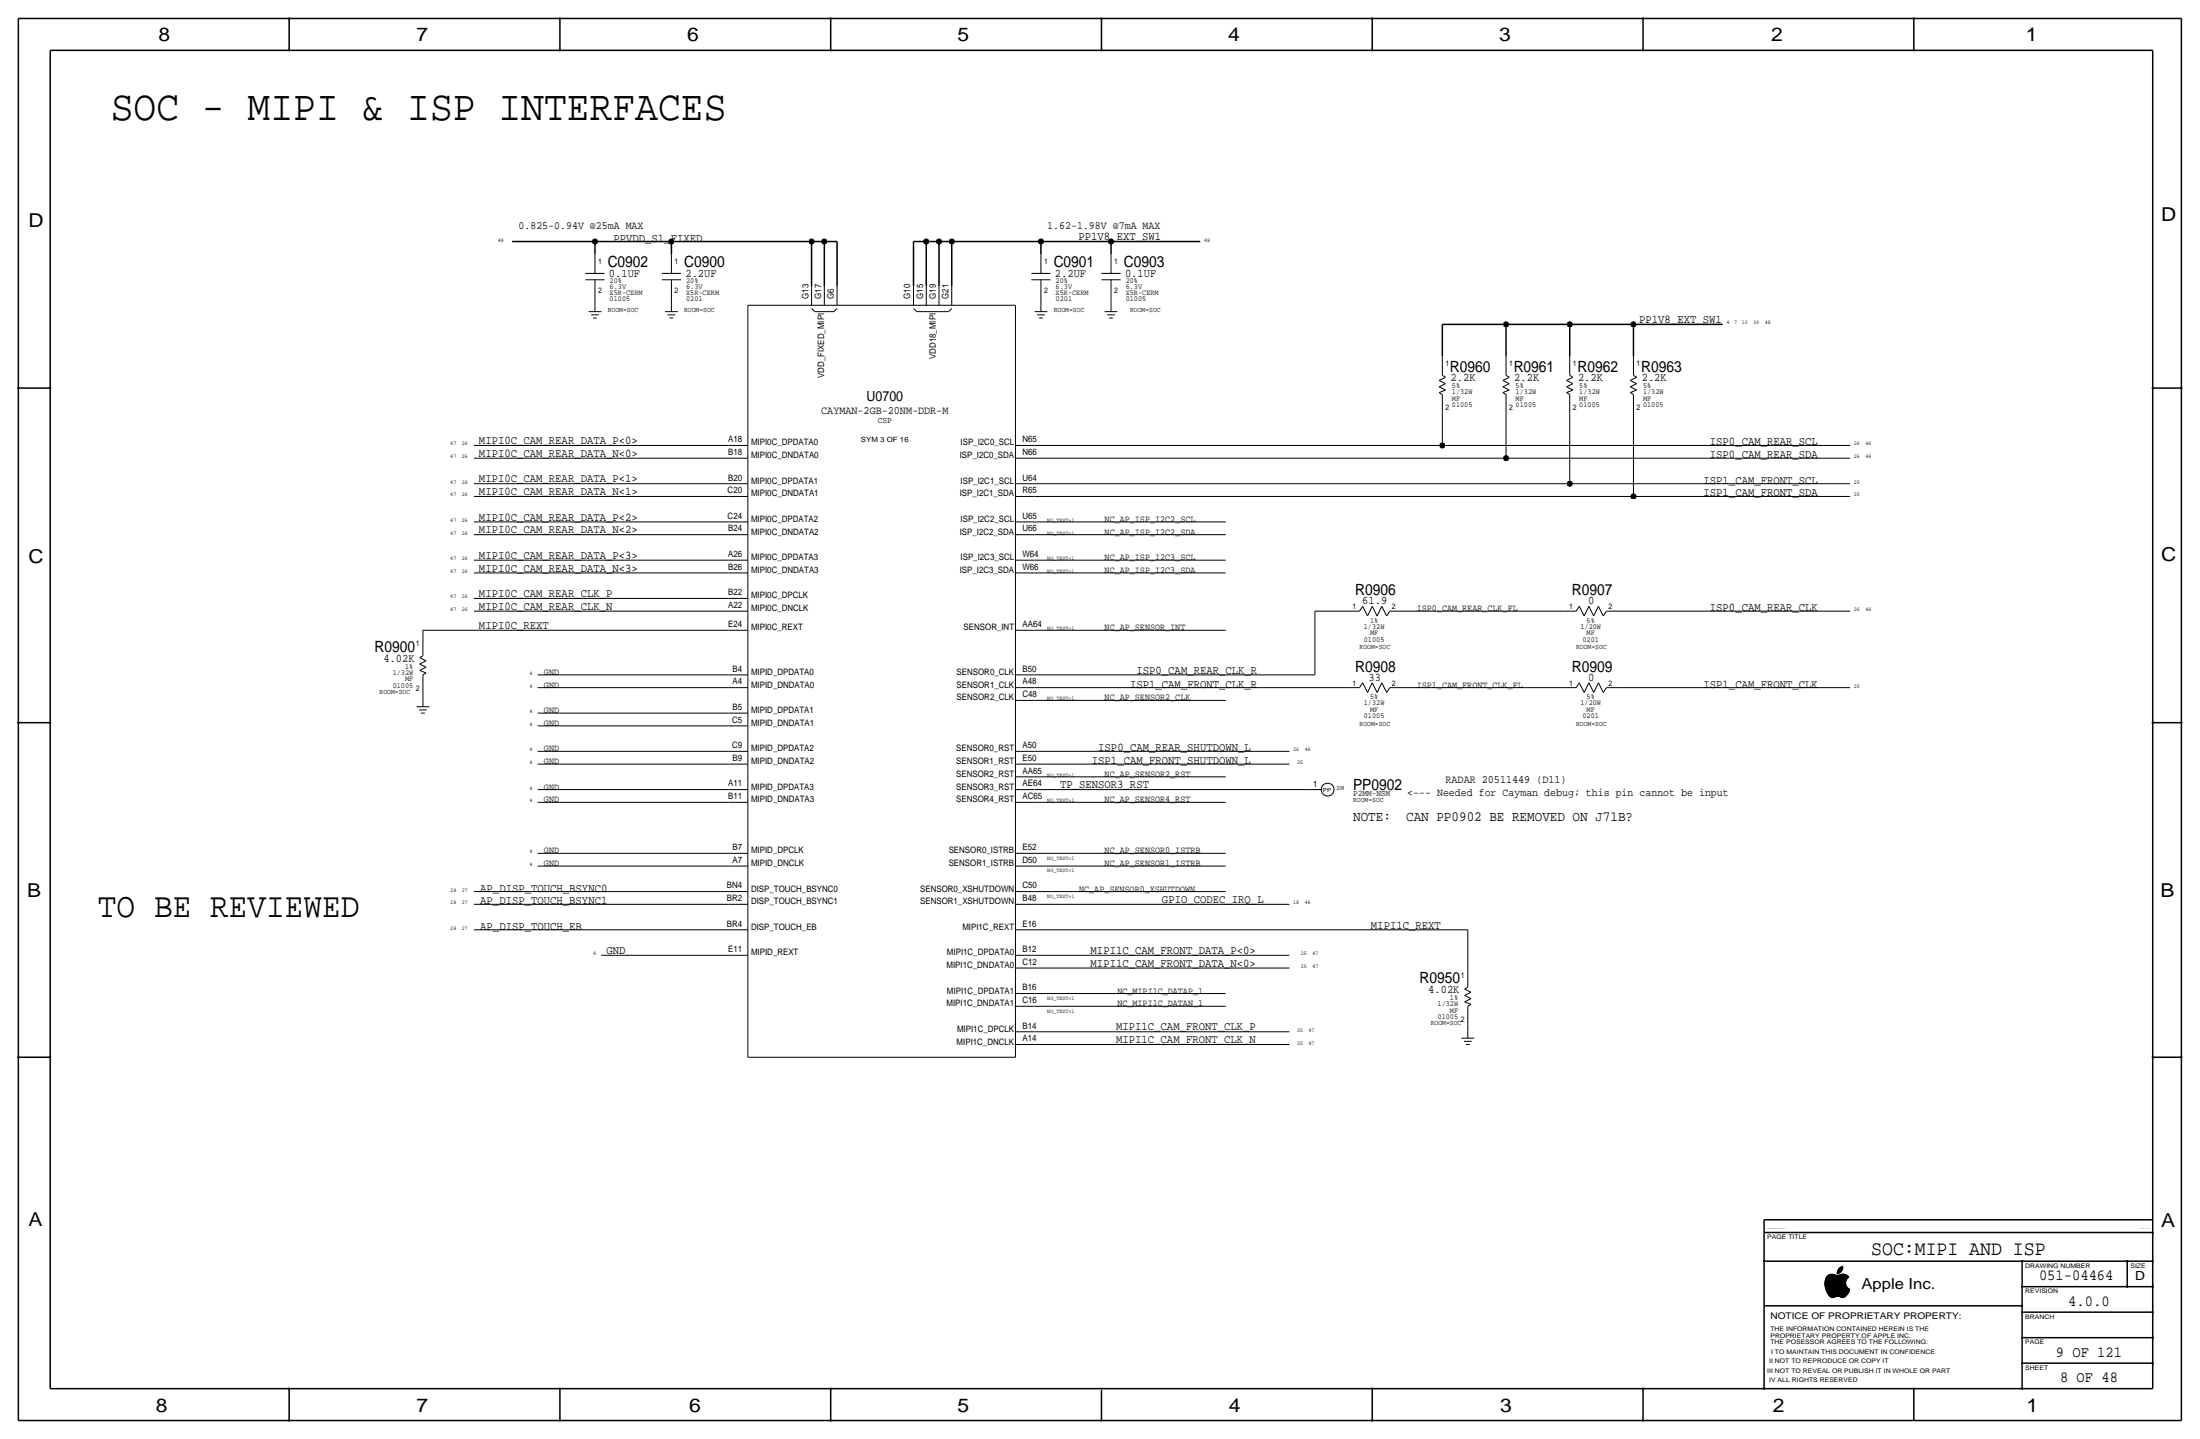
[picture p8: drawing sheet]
<svg xmlns="http://www.w3.org/2000/svg" width="877mm" height="574mm" viewBox="0 0 877 574" stroke-linecap="round" stroke-linejoin="round" font-family="sans-serif">
<g fill="none" stroke="#000" stroke-width=".6">
<path d="M7.3 7.4v558.8zM7.3 7.4h862.3zM115.3 7.4v12.7zM223.2 7.4v12.7zM331.2 7.4v12.7zM439.1 7.4v12.7zM547.1 7.4v12.7zM655 7.4v12.7zM763 7.4v12.7zM869.6 7.4v558.8zM20 20.1v533.4zM20 20.1h838.2z"/>
<path d="M858.2 20.1v533.4zM204.2 96.3h33zM237.2 96.3h30.5zM237.2 96.3v5zM267.7 96.3h55.8zM267.7 96.3v5zM323.5 96.3h5.1zM323.5 96.3v17.7zM328.6 96.3h5.1zM328.6 96.3v17.7zM333.7 96.3v17.7zM364.2 96.3h5.1z"/>
<path d="M364.2 96.3v17.7zM369.3 96.3h5zM369.3 96.3v17.7zM374.3 96.3h5.1zM374.3 96.3v17.7zM379.4 96.3h35.6zM379.4 96.3v17.7zM415 96.3h27.9zM415 96.3v5zM442.9 96.3h35.6zM442.9 96.3v5zM575 129.3h25.4z"/>
<path d="M575 129.3v12.7zM600.4 129.3h25.4zM600.4 129.3v12.7zM625.8 129.3h25.4zM625.8 129.3v12.7zM651.2 129.3h35.6zM651.2 129.3v12.7zM7.3 154.7h12.7zM858.2 154.7h11.4zM7.3 288h12.7zM858.2 288h11.4zM7.3 421.4h12.7z"/>
<path d="M858.2 421.4h11.4zM703.3 486.2h154.9zM703.3 486.2v5zM703.3 491.2h154.9zM703.3 491.2v62.3zM703.3 502.7h154.9zM806.1 502.7v50.8zM806.1 512.8h52.1zM848.1 502.7v10.1zM703.3 520.4h102.8zM806.1 533.1h52.1zM806.1 523h52.1z"/>
<path d="M20 553.5h838.2zM115.3 553.5v12.7zM223.2 553.5v12.7zM331.2 553.5v12.7zM439.1 554v12.2zM547.1 553.5v12.7zM655 553.5v12.7zM763 553.5v12.7zM806.1 543.3h52.1zM7.3 566.2h862.3z"/>
</g>
<g fill="none" stroke="#000" stroke-width=".4">
<path d="M233.4 109h7.6zM233.4 111.5h7.6zM237.2 119.1v2.6zM237.2 101.3v7.7zM237.2 111.5v7.6zM263.9 109h7.6zM263.9 111.5h7.6zM267.7 119.1v2.6zM267.7 101.3v7.7zM267.7 111.5v7.6zM323.5 114v7.7zM328.6 114v7.7z"/>
<path d="M333.7 114v7.7zM364.2 114v7.7zM369.3 114v7.7zM374.3 114v7.7zM379.4 114v7.7zM411.2 109h7.6zM411.2 111.5h7.6zM415 119.1v2.6zM415 101.3v7.7zM415 111.5v7.6zM439.1 109h7.6zM439.1 111.5h7.6z"/>
<path d="M442.9 119.1v2.6zM442.9 101.3v7.7zM442.9 111.5v7.6zM234.6 124.2h5.1zM235.7 125.5h3zM236.4 126.7h1.5zM237.2 121.7v2.5zM265.1 124.2h5.1zM266.1 125.5h3.1zM266.9 126.7h1.5zM267.7 121.7v2.5zM298.1 121.7h106.7z"/>
<path d="M298.1 121.7v299.7zM323.5 122.9l1.3 1.3zM324.8 124.2h7.6zM333.7 122.9l-1.3 1.3zM364.2 122.9l1.3 1.3zM365.5 124.2h12.7zM379.4 122.9l-1.2 1.3zM404.8 121.7v299.7zM412.4 124.2h5.1zM413.5 125.5h3zM414.2 126.7h1.5zM415 121.7v2.5z"/>
<path d="M440.4 124.2h5.1zM441.4 125.5h3zM442.2 126.7h1.5zM442.9 121.7v2.5zM573.7 156.5l1.3 .7zM573.7 156.5l2.6-1.1zM573.7 154.2l2.6 1.2zM573.7 154.2l2.6-1.3zM573.7 151.6l2.6 1.3zM573.7 151.6l2.6-1.2zM575 157.2v7.6zM575 142v7.6z"/>
<path d="M575 149.6l1.3 .8zM599.1 156.5l1.3 .7zM599.1 156.5l2.6-1.1zM599.1 154.2l2.6 1.2zM599.1 154.2l2.6-1.3zM599.1 151.6l2.6 1.3zM599.1 151.6l2.6-1.2zM600.4 157.2v7.6zM600.4 142v7.6zM600.4 149.6l1.3 .8zM624.5 156.5l1.3 .7zM624.5 156.5l2.6-1.1z"/>
<path d="M624.5 154.2l2.6 1.2zM624.5 154.2l2.6-1.3zM624.5 151.6l2.6 1.3zM624.5 151.6l2.6-1.2zM625.8 157.2v7.6zM625.8 142v7.6zM625.8 149.6l1.3 .8zM649.9 156.5l1.3 .7zM649.9 156.5l2.6-1.1zM649.9 154.2l2.6 1.2zM649.9 154.2l2.6-1.3zM649.9 151.6l2.6 1.3z"/>
<path d="M649.9 151.6l2.6-1.2zM651.2 157.2v7.6zM651.2 142v7.6zM651.2 149.6l1.3 .8zM188.9 177.5h101.6zM290.5 177.5h7.6zM404.8 177.5h7.6zM412.4 177.5h162.6zM575 177.5h162.6zM575 164.8v12.7zM600.4 164.8v17.8zM625.8 164.8v28z"/>
<path d="M651.2 164.8v33.1zM188.9 197.9h101.6zM188.9 192.8h101.6zM188.9 182.6h101.6zM290.5 182.6h7.6zM290.5 197.9h7.6zM290.5 192.8h7.6zM404.8 192.8h7.6zM404.8 197.9h7.6zM404.8 182.6h7.6zM412.4 182.6h188zM412.4 192.8h213.4z"/>
<path d="M412.4 197.9h238.8zM600.4 182.6h137.2zM625.8 192.8h111.8zM651.2 197.9h86.4zM188.9 208h101.6zM188.9 213.1h101.6zM290.5 208h7.6zM290.5 213.1h7.6zM404.8 213.1h7.6zM404.8 208h7.6zM412.4 208h76.2zM412.4 213.1h76.2z"/>
<path d="M188.9 238.5h101.6zM188.9 223.3h101.6zM188.9 228.3h101.6zM290.5 223.3h7.6zM290.5 228.3h7.6zM290.5 238.5h7.6zM404.8 223.3h7.6zM404.8 228.3h7.6zM412.4 228.3h76.2zM412.4 223.3h76.2zM168.6 251.2h121.9zM168.6 251.2v2.5z"/>
<path d="M168.6 253.7v7.7zM188.9 243.6h101.6zM290.5 243.6h7.6zM290.5 251.2h7.6zM404.8 251.2h7.6zM412.4 251.2h76.2zM524.2 243.6v25.4zM524.2 243.6h12.7zM536.9 243.6h5.1zM543.3 241.7l-1.3 1.9zM543.3 241.7l1.9 3.8zM547.1 241.7l-1.9 3.8z"/>
<path d="M547.1 241.7l1.9 3.8zM550.9 241.7l1.9 3.8zM550.9 241.7l-1.9 3.8zM554.1 243.6h5.7zM554.1 243.6l-1.3 1.9zM559.8 243.6h63.5zM623.3 243.6h5zM629.6 241.7l-1.3 1.9zM629.6 241.7l1.9 3.8zM633.4 241.7l-1.9 3.8zM633.4 241.7l2 3.8zM637.2 241.7l2 3.8z"/>
<path d="M637.2 241.7l-1.8 3.8zM640.4 243.6h5.7zM640.4 243.6l-1.2 1.9zM646.1 243.6h91.5zM167.3 267.2l2.6 1zM167.3 267.2l2.6-1.3zM167.3 264.7l2.6 1.2zM167.3 264.7l2.6-1.3zM167.3 262.1l1.3-.7zM167.3 262.1l2.6 1.3zM168.6 276.6v2.5zM168.6 279.1v2.6z"/>
<path d="M168.6 269v7.6zM168.6 269l1.3-.8zM214.3 274.1h76.2zM214.3 269h76.2zM290.5 269h7.6zM290.5 274.1h7.6zM404.8 269h7.6zM404.8 274.1h7.6zM404.8 279.1h7.6zM412.4 279.1h76.2zM412.4 269h111.8zM412.4 274.1h124.5z"/>
<path d="M536.9 274.1h5.1zM543.3 272.1l-1.3 2zM543.3 272.1l1.9 3.9zM547.1 272.1l-1.9 3.9zM547.1 272.1l1.9 3.9zM550.9 272.1l1.9 3.9zM550.9 272.1l-1.9 3.9zM554.1 274.1h5.7zM554.1 274.1l-1.3 1.9zM559.8 274.1h63.5zM623.3 274.1h5zM629.6 272.1l-1.3 2z"/>
<path d="M629.6 272.1l1.9 3.9zM633.4 272.1l-1.9 3.9zM633.4 272.1l2 3.9zM637.2 272.1l2 3.9zM637.2 272.1l-1.8 3.9zM640.4 274.1h5.7zM640.4 274.1l-1.2 1.9zM646.1 274.1h91.5zM166.1 281.7h5zM167.1 283h3zM167.8 284.2h1.6zM214.3 299.5h76.2z"/>
<path d="M214.3 289.3h76.2zM214.3 284.2h76.2zM290.5 289.3h7.6zM290.5 284.2h7.6zM290.5 299.5h7.6zM404.8 299.5h7.6zM412.4 299.5h101.6zM214.3 319.8h76.2zM214.3 314.7h76.2zM214.3 304.5h76.2zM290.5 314.7h7.6zM290.5 319.8h7.6z"/>
<path d="M290.5 304.5h7.6zM404.8 304.5h7.6zM404.8 314.7h7.6zM404.8 319.8h7.6zM404.8 309.6h7.6zM412.4 309.6h76.2zM412.4 319.8h76.2zM412.4 304.5h101.6zM412.4 314.7h109.3zM521.7 314.7h5zM188.9 355.3h101.6zM214.3 340.1h76.2z"/>
<path d="M214.3 345.2h76.2zM290.5 340.1h7.6zM290.5 355.3h7.6zM290.5 345.2h7.6zM404.8 355.3h7.6zM404.8 345.2h7.6zM404.8 340.1h7.6zM412.4 340.1h76.2zM412.4 345.2h76.2zM412.4 355.3h76.2zM188.9 370.6h101.6zM188.9 360.4h101.6z"/>
<path d="M290.5 360.4h7.6zM290.5 370.6h7.6zM404.8 360.4h7.6zM404.8 370.6h7.6zM412.4 360.4h101.6zM412.4 370.6h172.8zM585.2 370.6v15.2zM239.7 380.7h50.8zM290.5 380.7h7.6zM404.8 380.7h7.6zM404.8 396h7.6zM404.8 385.8h7.6z"/>
<path d="M412.4 396h76.2zM412.4 385.8h101.6zM412.4 380.7h101.6zM583.9 399.3l2.5 1zM583.9 399.3l2.5-1.3zM583.9 396.7l2.5 1.3zM583.9 396.7l2.5-1.2zM583.9 394.2l1.3-.8zM583.9 394.2l2.5 1.3zM585.2 385.8v7.6zM404.8 411.2h7.6zM404.8 401.1h7.6z"/>
<path d="M404.8 416.3h7.6zM412.4 401.1h76.2zM412.4 411.2h101.6zM412.4 416.3h101.6zM582.6 413.8h5.1zM583.6 415h3.1zM584.4 416.3h1.5zM585.2 408.7v2.5zM585.2 411.2v2.6zM585.2 401.1v7.6zM585.2 401.1l1.2-.8zM298.1 421.4h106.7z"/>
<path d="M727.5 511.7h8.3zM727.5 512h8.3zM727.5 512.1h8.3zM727.5 512.2h8.4zM727.5 512.3h8.4zM727.5 511.2h8.2zM727.5 511.3h8.2zM727.5 511.5h8.2zM727.5 511.8h8.3zM727.5 511.6h8.3zM727.5 512.4h8.5zM727.5 511.9h8.3z"/>
<path d="M727.5 511.4h8.2zM727.5 511.1h8.3zM727.6 512.8h8.6zM727.6 510.8h8.2zM727.6 511h8.2zM727.6 512.7h8.5zM727.6 512.5h8.4zM727.6 512.6h8.4zM727.6 510.9h8.2zM727.6 510.7h8.2zM727.6 512.9h8.6zM727.6 513.1h8.8z"/>
<path d="M727.6 513h8.7zM727.6 510.6h8.3zM727.6 510.5h8.3zM727.7 510.4h8.2zM727.7 513.2h8.8zM727.7 510.3h8.3zM727.7 510.2h8.3zM727.7 513.3h9zM727.7 513.4h9.1zM727.7 510.1h8.3zM727.8 513.6h9.2zM727.8 510h8.3z"/>
<path d="M727.8 513.5h9.1zM727.8 509.9h8.4zM727.8 513.7h9.4zM727.8 513.8h9.6zM727.8 509.8h8.5zM727.9 513.9h9.5zM727.9 509.7h8.4zM727.9 509.6h8.5zM727.9 514h9.5zM727.9 514.1h9.5zM728 509.5h8.5zM728 514.2h9.4z"/>
<path d="M728 509.3h8.7zM728 509.4h8.6zM728 514.4h9.3zM728.1 509.2h8.8zM728.1 514.5h9.2zM728.1 509.1h8.9zM728.1 514.6h9.1zM728.2 509h8.8zM728.2 514.7h9zM728.2 514.8h9zM728.3 508.9h8.7zM728.3 514.9h8.8z"/>
<path d="M728.3 508.8h8.6zM728.3 515.1h8.7zM728.3 515h8.8zM728.4 508.7h8.4zM728.4 515.2h8.6zM728.5 515.3h8.4zM728.5 508.6h8.2zM728.5 515.4h8.4zM728.6 515.5h8.2zM728.6 508.5h7.9zM728.7 515.6h8zM728.7 508.4h7.7z"/>
<path d="M728.7 515.7h8zM728.8 515.8h7.7zM728.9 508.3h3.1zM728.9 515.9h7.6zM728.9 516h7.5zM729 508.2h2.6zM729 516.1h7.3zM729.1 516.2h7.1zM729.2 516.3h6.9zM729.2 508.1l1.8-.2a3.7 3.7 0 0 0 3.3-.1 2.44 2.44 0 0 1 2.7 1.3 2.72 2.72 0 0 0 .5 4.8l-.7 1.5-1.1 1.3M729.2 508.1a5.2 5.2 0 0 0-.8 7.1 2.3 2.3 0 0 0 2.2 2l1-.3M729.3 508.1h2.1z"/>
<path d="M729.3 516.4h6.7zM729.4 516.5h6.5zM729.5 516.6h6.3zM729.6 516.7h2.5zM729.6 507.9h1.4zM729.7 516.8h2.1zM729.8 516.9h1.9zM729.9 517h1.6zM730.2 517.1h1zM732.4 507.5h.6zM732.4 507.4h.8zM732.4 507.6h.4z"/>
<path d="M732.4 507h1.4zM732.4 507.1h1.3zM732.4 507.2h1.2zM732.4 507.3h1zM732.5 506.8h1.5zM732.5 506.9h1.4zM732.5 506.6h1.7zM732.5 506.7h1.6zM732.6 506.5h1.7zM732.6 506.4h1.7zM732.7 506.3h1.7zM732.7 506.2h1.7z"/>
<path d="M732.8 506.1h1.7zM732.8 506h1.7zM732.9 505.9h1.6zM733 505.8h1.6zM733.1 505.7h1.5zM733.1 508.3h3.1zM733.2 505.6h1.4zM733.2 516.7h2.5zM733.3 505.5h1.4zM733.4 505.4h1.3zM733.4 508.2h2.6zM733.6 505.3h1.1z"/>
<path d="M733.6 516.8h2zM733.7 508.1h2.1zM733.7 505.2h1zM733.8 516.9h1.7zM733.9 505.1h.8zM733.9 507.9h1.6zM734 517h1.3zM734.1 505h.6zM734.3 504.9h.4zM734.3 507.8h.8zM734.3 517.1h.7zM734.7 504.7a2.81 2.81 0 0 0-2.3 3 2.71 2.71 0 0 0 2.3-2.9"/>
<path d="M735.8 516.7a2.7 2.7 0 0 1-3 0l-1.1 .2"/>
<circle cx="529.3" cy="314.7" r="2.56"/>
</g>
<g fill="#000" stroke="#000" stroke-width=".4">
<path d="M115.1 7.2h.4v.3h-.4zM115.1 19.9h.4v.3h-.4zM223 7.2h.4v.3h-.4zM223 19.9h.4v.3h-.4zM331 19.9h.4v.3h-.4zM331 7.2h.4v.3h-.4zM438.9 7.2h.4v.3h-.4zM438.9 19.9h.4v.3h-.4zM546.9 7.2h.4v.3h-.4zM546.9 19.9h.4v.3h-.4zM654.8 19.9h.4v.3h-.4zM654.8 7.2h.4v.3h-.4z"/>
<path d="M762.8 19.9h.4v.3h-.4zM762.8 7.2h.4v.3h-.4zM7.1 154.5h.4v.4h-.4zM19.8 154.5h.4v.4h-.4zM858 154.5h.4v.4h-.4zM869.5 154.5h.3v.4h-.3zM7.1 287.9h.4v.3h-.4zM19.8 287.9h.4v.3h-.4zM858 287.9h.4v.3h-.4zM869.5 287.9h.3v.3h-.3zM7.1 421.2h.4v.4h-.4zM19.8 421.2h.4v.4h-.4z"/>
<path d="M858 421.2h.4v.4h-.4zM869.5 421.2h.3v.4h-.3zM858 491.1h.4v.3h-.4zM703.1 502.5h.4v.3h-.4zM806 502.5h.3v.3h-.3zM806 512.7h.3v.3h-.3zM847.9 512.7h.3v.3h-.3zM847.9 502.5h.3v.3h-.3zM858 502.5h.4v.3h-.4zM858 512.7h.4v.3h-.4zM806 520.3h.3v.3h-.3zM806 522.8h.3v.4h-.3z"/>
<path d="M806 533h.3v.3h-.3zM858 522.8h.4v.4h-.4zM858 533h.4v.3h-.4zM115.1 553.3h.4v.3h-.4zM223 553.3h.4v.3h-.4zM331 553.3h.4v.3h-.4zM546.9 553.3h.4v.3h-.4zM654.8 553.3h.4v.3h-.4zM703.1 553.3h.4v.3h-.4zM762.8 553.3h.4v.3h-.4zM806 543.1h.3v.4h-.3zM806 553.3h.3v.3h-.3z"/>
<path d="M858 543.1h.4v.4h-.4zM115.1 566h.4v.3h-.4zM223 566h.4v.3h-.4zM331 566h.4v.3h-.4zM438.9 566h.4v.3h-.4zM546.9 566h.4v.3h-.4zM654.8 566h.4v.3h-.4z"/>
<circle cx="237.2" cy="96.3" r="1.02"/>
<circle cx="267.7" cy="96.3" r="1.02"/>
<circle cx="323.5" cy="96.3" r="1.02"/>
<circle cx="328.6" cy="96.3" r="1.02"/>
<circle cx="369.3" cy="96.3" r="1.02"/>
<circle cx="374.3" cy="96.3" r="1.02"/>
<circle cx="379.4" cy="96.3" r="1.02"/>
<circle cx="415" cy="96.3" r="1.02"/>
<circle cx="442.9" cy="96.3" r="1.02"/>
<circle cx="600.4" cy="129.3" r="1.02"/>
<circle cx="625.8" cy="129.3" r="1.02"/>
<circle cx="651.2" cy="129.3" r="1.02"/>
<circle cx="575" cy="177.5" r="1.02"/>
<circle cx="600.4" cy="182.6" r="1.02"/>
<circle cx="625.8" cy="192.8" r="1.02"/>
<circle cx="651.2" cy="197.9" r="1.02"/>
</g>
<text font-size="17" x="44.1" y="48">SOC - MIPI &amp; ISP INTERFACES</text>
<text font-size="13.9" x="39.1" y="365.5">TO BE REVIEWED</text>
<text font-size="8.1" x="746" y="500.1">SOC:MIPI AND ISP</text>
<g font-size="7.6">
<text x="63.2" y="16.5">8</text>
<text x="166.1" y="16.5">7</text>
<text x="274" y="16.5">6</text>
<text x="381.7" y="16.5">5</text>
<text x="489.7" y="16.5">4</text>
<text x="597.6" y="16.5">3</text>
<text x="706.1" y="16.5">2</text>
<text x="807.7" y="16.5">1</text>
<text x="861.5" y="88.1">D</text>
<text x="11.4" y="90.4">D</text>
<text x="11.4" y="224.3">C</text>
<text x="861.5" y="223.8">C</text>
<text x="10.9" y="357.6">B</text>
<text x="861.3" y="357.4">B</text>
<text x="11.4" y="488.4">A</text>
<text x="861.5" y="489.2">A</text>
<text x="62.2" y="562.6">8</text>
<text x="166.1" y="562.6">7</text>
<text x="274.8" y="562.6">6</text>
<text x="381.7" y="562.6">5</text>
<text x="489.9" y="562.6">4</text>
<text x="598.1" y="562.6">3</text>
<text x="706.8" y="562.6">2</text>
<text x="807.9" y="562.6">1</text>
</g>
<g font-size="6.2">
<text x="242.3" y="106.4">C0902</text>
<text x="272.7" y="106.4">C0900</text>
<text x="420.1" y="106.4">C0901</text>
<text x="448" y="106.4">C0903</text>
<text x="578.1" y="148.1">R0960</text>
<text x="603.5" y="148.1">R0961</text>
<text x="628.9" y="148.1">R0962</text>
<text x="654.3" y="148.1">R0963</text>
<text x="540.2" y="237.2">R0906</text>
<text x="626.6" y="237.2">R0907</text>
<text x="149.4" y="259.8">R0900</text>
<text x="540.2" y="267.7">R0908</text>
<text x="626.6" y="267.7">R0909</text>
<text x="539.4" y="314.7">PP0902</text>
<text x="565.9" y="391.9">R0950</text>
<text x="812.9" y="510.3">051-04464</text>
<text x="824.6" y="520.4">4.0.0</text>
<text x="819.6" y="540.8">9 OF 121</text>
<text x="821.3" y="550.9">8 OF 48</text>
</g>
<text font-size="6" x="742.1" y="513.9">Apple Inc.</text>
<g font-size="5.6">
<text x="345.4" y="159.8">U0700</text>
<text x="539.4" y="327.4">NOTE:</text>
<text x="560.6" y="327.4">CAN PP0902 BE REMOVED ON J71B?</text>
</g>
<text font-size="5" x="851.2" y="510.3">D</text>
<g font-size="4.7">
<text x="430" y="95.7">PP1V8_EXT_SW1</text>
<text x="244.6" y="96.3">PPVDD_S1_FIXED</text>
<text x="242.8" y="110.2">0.1UF</text>
<text x="273.3" y="110.2">2.2UF</text>
<text x="420.6" y="110.2">2.2UF</text>
<text x="448.5" y="110.2">0.1UF</text>
<text x="653.5" y="128.7">PP1V8_EXT_SW1</text>
<text x="578.3" y="151.9">2.2K</text>
<text x="603.7" y="151.9">2.2K</text>
<text x="629.1" y="151.9">2.2K</text>
<text x="654.5" y="151.9">2.2K</text>
<text x="191" y="177">MIPI0C_CAM_REAR_DATA_P&lt;0&gt;</text>
<text x="681.7" y="177.5">ISP0_CAM_REAR_SCL</text>
<text x="191" y="182.1">MIPI0C_CAM_REAR_DATA_N&lt;0&gt;</text>
<text x="681.7" y="182.6">ISP0_CAM_REAR_SDA</text>
<text x="191" y="197.4">MIPI0C_CAM_REAR_DATA_N&lt;1&gt;</text>
<text x="191" y="192.3">MIPI0C_CAM_REAR_DATA_P&lt;1&gt;</text>
<text x="679.1" y="192.8">ISP1_CAM_FRONT_SCL</text>
<text x="679.1" y="197.9">ISP1_CAM_FRONT_SDA</text>
<text x="191" y="207.5">MIPI0C_CAM_REAR_DATA_P&lt;2&gt;</text>
<text x="191" y="212.6">MIPI0C_CAM_REAR_DATA_N&lt;2&gt;</text>
<text x="191" y="222.8">MIPI0C_CAM_REAR_DATA_P&lt;3&gt;</text>
<text x="191" y="227.8">MIPI0C_CAM_REAR_DATA_N&lt;3&gt;</text>
<text x="191" y="238">MIPI0C_CAM_REAR_CLK_P</text>
<text x="191" y="243.1">MIPI0C_CAM_REAR_CLK_N</text>
<text x="543.1" y="240.8">61.9</text>
<text x="633.2" y="240.8">0</text>
<text x="681.7" y="243.6">ISP0_CAM_REAR_CLK</text>
<text x="191" y="250.7">MIPI0C_REXT</text>
<text x="152.8" y="263.7">4.02K</text>
<text x="453.1" y="268.5">ISP0_CAM_REAR_CLK_R</text>
<text x="450.5" y="274.1">ISP1_CAM_FRONT_CLK_R</text>
<text x="545.6" y="271.3">33</text>
<text x="633.2" y="271.3">0</text>
<text x="679.1" y="274.1">ISP1_CAM_FRONT_CLK</text>
<text x="437.8" y="299.5">ISP0_CAM_REAR_SHUTDOWN_L</text>
<text x="435.3" y="304.5">ISP1_CAM_FRONT_SHUTDOWN_L</text>
<text x="422.6" y="314.2">TP_SENSOR3_RST</text>
<text x="191.5" y="355.3">AP_DISP_TOUCH_BSYNC0</text>
<text x="463.2" y="359.9">GPIO_CODEC_IRQ_L</text>
<text x="191.5" y="360.4">AP_DISP_TOUCH_BSYNC1</text>
<text x="191.5" y="370.6">AP_DISP_TOUCH_EB</text>
<text x="546.6" y="370.1">MIPI1C_REXT</text>
<text x="241.8" y="380.2">GND</text>
<text x="434.8" y="380.2">MIPI1C_CAM_FRONT_DATA_P&lt;0&gt;</text>
<text x="434.8" y="385.3">MIPI1C_CAM_FRONT_DATA_N&lt;0&gt;</text>
<text x="569.4" y="395.7">4.02K</text>
<text x="445" y="410.7">MIPI1C_CAM_FRONT_CLK_P</text>
<text x="445" y="415.8">MIPI1C_CAM_FRONT_CLK_N</text>
</g>
<g font-size="4.5">
<text x="327.4" y="164.8">CAYMAN-2GB-20NM-DDR-M</text>
<text x="576.3" y="312.2">RADAR 20511449 (D11)</text>
</g>
<g font-size="4.4">
<text x="206.7" y="91.2">0.825-0.94V @25mA MAX</text>
<text x="417.5" y="91.2">1.62-1.98V @7mA MAX</text>
<text x="561" y="317.2">&lt;--- Needed for Cayman debug; this pin cannot be input</text>
</g>
<g font-size="3.8">
<text x="440.4" y="208">NC_AP_ISP_I2C2_SCL</text>
<text x="440.4" y="213.1">NC_AP_ISP_I2C2_SDA</text>
<text x="440.4" y="223.3">NC_AP_ISP_I2C3_SCL</text>
<text x="440.4" y="228.3">NC_AP_ISP_I2C3_SDA</text>
<text x="564.8" y="243.6">ISP0_CAM_REAR_CLK_FL</text>
<text x="440.4" y="251.2">NC_AP_SENSOR_INT</text>
<text x="216.9" y="269">GND</text>
<text x="216.9" y="274.1">GND</text>
<text x="564.8" y="274.1">ISP1_CAM_FRONT_CLK_FL</text>
<text x="440.4" y="279.1">NC_AP_SENSOR2_CLK</text>
<text x="216.9" y="284.2">GND</text>
<text x="216.9" y="289.3">GND</text>
<text x="216.9" y="299.5">GND</text>
<text x="216.9" y="304.5">GND</text>
<text x="440.4" y="309.6">NC_AP_SENSOR2_RST</text>
<text x="216.9" y="314.7">GND</text>
<text x="216.9" y="319.8">GND</text>
<text x="440.4" y="319.8">NC_AP_SENSOR4_RST</text>
<text x="216.9" y="340.1">GND</text>
<text x="440.4" y="340.1">NC_AP_SENSOR0_ISTRB</text>
<text x="216.9" y="345.2">GND</text>
<text x="440.4" y="345.2">NC_AP_SENSOR1_ISTRB</text>
<text x="430.2" y="355.3">NC_AP_SENSOR0_XSHUTDOWN</text>
<text x="445.5" y="396">NC_MIPI1C_DATAP_1</text>
<text x="445.5" y="401.1">NC_MIPI1C_DATAN_1</text>
</g>
<text font-size="3.7" x="705.8" y="525.5">NOTICE OF PROPRIETARY PROPERTY:</text>
<g font-size="3.5">
<text x="322.3" y="119.1" transform="rotate(-90 322.3 119.1)">G13</text>
<text x="327.4" y="119.1" transform="rotate(-90 327.4 119.1)">G17</text>
<text x="332.4" y="119.1" transform="rotate(-90 332.4 119.1)">G6</text>
<text x="362.9" y="119.1" transform="rotate(-90 362.9 119.1)">G10</text>
<text x="368" y="119.1" transform="rotate(-90 368 119.1)">G15</text>
<text x="373.1" y="119.1" transform="rotate(-90 373.1 119.1)">G19</text>
<text x="378.2" y="119.1" transform="rotate(-90 378.2 119.1)">G21</text>
<text x="373.1" y="143.1" transform="rotate(-90 373.1 143.1)">VDD18_MIPI</text>
<text x="328.6" y="150.6" transform="rotate(-90 328.6 150.6)">VDD_FIXED_MIPI</text>
<text x="349.9" y="168.7">CSP</text>
<text x="290.3" y="176.3">A18</text>
<text x="299.4" y="177.5">MIPI0C_DPDATA0</text>
<text x="382.9" y="177.5">ISP_I2C0_SCL</text>
<text x="407.6" y="176.3">N65</text>
<text x="290.3" y="181.4">B18</text>
<text x="299.4" y="182.6">MIPI0C_DNDATA0</text>
<text x="382.6" y="182.6">ISP_I2C0_SDA</text>
<text x="407.6" y="181.4">N66</text>
<text x="290.3" y="191.5">B20</text>
<text x="407.6" y="191.5">U64</text>
<text x="290.1" y="196.6">C20</text>
<text x="299.4" y="197.9">MIPI0C_DNDATA1</text>
<text x="299.4" y="192.8">MIPI0C_DPDATA1</text>
<text x="382.6" y="197.9">ISP_I2C1_SDA</text>
<text x="382.9" y="192.8">ISP_I2C1_SCL</text>
<text x="407.6" y="196.6">R65</text>
<text x="290.1" y="206.8">C24</text>
<text x="299.4" y="208">MIPI0C_DPDATA2</text>
<text x="382.9" y="208">ISP_I2C2_SCL</text>
<text x="407.6" y="206.8">U65</text>
<text x="290.3" y="211.8">B24</text>
<text x="299.4" y="213.1">MIPI0C_DNDATA2</text>
<text x="382.6" y="213.1">ISP_I2C2_SDA</text>
<text x="407.6" y="211.8">U66</text>
<text x="290.3" y="222">A26</text>
<text x="407.6" y="222">W64</text>
<text x="290.3" y="227.1">B26</text>
<text x="299.4" y="223.3">MIPI0C_DPDATA3</text>
<text x="382.9" y="223.3">ISP_I2C3_SCL</text>
<text x="407.6" y="227.1">W66</text>
<text x="299.4" y="228.3">MIPI0C_DNDATA3</text>
<text x="382.6" y="228.3">ISP_I2C3_SDA</text>
<text x="290.3" y="237.2">B22</text>
<text x="299.4" y="238.5">MIPI0C_DPCLK</text>
<text x="290.3" y="242.3">A22</text>
<text x="299.4" y="243.6">MIPI0C_DNCLK</text>
<text x="290.3" y="249.9">E24</text>
<text x="299.4" y="251.2">MIPI0C_REXT</text>
<text x="384.2" y="251.2">SENSOR_INT</text>
<text x="407.6" y="249.9">AA64</text>
<text x="292" y="267.7">B4</text>
<text x="299.4" y="269">MIPID_DPDATA0</text>
<text x="381.4" y="269">SENSOR0_CLK</text>
<text x="407.6" y="267.7">B50</text>
<text x="292" y="272.8">A4</text>
<text x="299.4" y="274.1">MIPID_DNDATA0</text>
<text x="381.4" y="274.1">SENSOR1_CLK</text>
<text x="407.6" y="272.8">A48</text>
<text x="381.4" y="279.1">SENSOR2_CLK</text>
<text x="407.6" y="277.9">C48</text>
<text x="292" y="283">B5</text>
<text x="299.4" y="284.2">MIPID_DPDATA1</text>
<text x="291.8" y="288">C5</text>
<text x="299.4" y="289.3">MIPID_DNDATA1</text>
<text x="291.8" y="298.2">C9</text>
<text x="299.4" y="299.5">MIPID_DPDATA2</text>
<text x="381.2" y="299.5">SENSOR0_RST</text>
<text x="407.6" y="298.2">A50</text>
<text x="292" y="303.3">B9</text>
<text x="299.4" y="304.5">MIPID_DNDATA2</text>
<text x="381.2" y="304.5">SENSOR1_RST</text>
<text x="407.6" y="303.3">E50</text>
<text x="381.2" y="309.6">SENSOR2_RST</text>
<text x="407.6" y="308.4">AA65</text>
<text x="290.3" y="313.4">A11</text>
<text x="299.4" y="314.7">MIPID_DPDATA3</text>
<text x="381.2" y="314.7">SENSOR3_RST</text>
<text x="407.6" y="313.4">AE64</text>
<text x="523.5" y="313.7">1</text>
<text x="539.4" y="317.2">P2MM-NSM</text>
<text x="290.3" y="318.5">B11</text>
<text x="299.4" y="319.8">MIPID_DNDATA3</text>
<text x="381.2" y="319.8">SENSOR4_RST</text>
<text x="407.6" y="318.5">AC65</text>
<text x="292" y="338.8">B7</text>
<text x="299.4" y="340.1">MIPID_DPCLK</text>
<text x="378.2" y="340.1">SENSOR0_ISTRB</text>
<text x="407.6" y="338.8">E52</text>
<text x="292" y="343.9">A7</text>
<text x="299.4" y="345.2">MIPID_DNCLK</text>
<text x="378.2" y="345.2">SENSOR1_ISTRB</text>
<text x="407.6" y="343.9">D50</text>
<text x="289.7" y="359.2">BR2</text>
<text x="289.7" y="354.1">BN4</text>
<text x="299.4" y="355.3">DISP_TOUCH_BSYNC0</text>
<text x="366.8" y="355.3">SENSOR0_XSHUTDOWN</text>
<text x="407.6" y="359.2">B48</text>
<text x="407.6" y="354.1">C50</text>
<text x="299.4" y="360.4">DISP_TOUCH_BSYNC1</text>
<text x="366.8" y="360.4">SENSOR1_XSHUTDOWN</text>
<text x="289.7" y="369.3">BR4</text>
<text x="299.4" y="370.6">DISP_TOUCH_EB</text>
<text x="383.7" y="370.6">MIPI1C_REXT</text>
<text x="407.6" y="369.3">E16</text>
<text x="290.3" y="379.5">E11</text>
<text x="299.4" y="380.7">MIPID_REXT</text>
<text x="377.5" y="380.7">MIPI1C_DPDATA0</text>
<text x="407.6" y="379.5">B12</text>
<text x="377.3" y="385.8">MIPI1C_DNDATA0</text>
<text x="407.6" y="384.6">C12</text>
<text x="377.5" y="396">MIPI1C_DPDATA1</text>
<text x="407.6" y="394.7">B16</text>
<text x="377.3" y="401.1">MIPI1C_DNDATA1</text>
<text x="407.6" y="399.8">C16</text>
<text x="381.5" y="411.2">MIPI1C_DPCLK</text>
<text x="407.6" y="410">B14</text>
<text x="381.4" y="416.3">MIPI1C_DNCLK</text>
<text x="407.6" y="415">A14</text>
</g>
<g font-size="3.1">
<text x="238.5" y="105.2">1</text>
<text x="268.9" y="105.2">1</text>
<text x="416.3" y="105.2">1</text>
<text x="444.2" y="105.2">1</text>
<text x="243" y="112.8">20%</text>
<text x="273.5" y="112.8">20%</text>
<text x="420.8" y="112.8">20%</text>
<text x="448.8" y="112.8">20%</text>
<text x="238.5" y="116.6">2</text>
<text x="243" y="117.6">X5R-CERM</text>
<text x="243" y="115.1">6.3V</text>
<text x="268.9" y="116.6">2</text>
<text x="273.5" y="115.1">6.3V</text>
<text x="273.5" y="117.6">X5R-CERM</text>
<text x="416.3" y="116.6">2</text>
<text x="420.8" y="115.1">6.3V</text>
<text x="420.8" y="117.6">X5R-CERM</text>
<text x="444.2" y="116.6">2</text>
<text x="448.8" y="117.6">X5R-CERM</text>
<text x="448.8" y="115.1">6.3V</text>
<text x="243" y="120.1">01005</text>
<text x="273.5" y="120.1">0201</text>
<text x="420.8" y="120.1">0201</text>
<text x="448.8" y="120.1">01005</text>
<text x="576.3" y="145.8">1</text>
<text x="601.7" y="145.8">1</text>
<text x="627.1" y="145.8">1</text>
<text x="652.5" y="145.8">1</text>
<text x="578.8" y="154.7">5%</text>
<text x="604.2" y="154.7">5%</text>
<text x="629.6" y="154.7">5%</text>
<text x="655" y="154.7">5%</text>
<text x="578.8" y="157.2">1/32W</text>
<text x="578.8" y="159.8">MF</text>
<text x="604.2" y="157.2">1/32W</text>
<text x="604.2" y="159.8">MF</text>
<text x="629.6" y="157.2">1/32W</text>
<text x="629.6" y="159.8">MF</text>
<text x="655" y="157.2">1/32W</text>
<text x="655" y="159.8">MF</text>
<text x="576.3" y="163.6">2</text>
<text x="578.8" y="162.3">01005</text>
<text x="601.7" y="163.6">2</text>
<text x="604.2" y="162.3">01005</text>
<text x="627.1" y="163.6">2</text>
<text x="629.6" y="162.3">01005</text>
<text x="652.5" y="163.6">2</text>
<text x="655" y="162.3">01005</text>
<text x="539.2" y="242.8">1</text>
<text x="554.9" y="242.8">2</text>
<text x="625.5" y="242.8">1</text>
<text x="641.3" y="242.8">2</text>
<text x="543.7" y="250.7">1/32W</text>
<text x="546.2" y="248.2">1%</text>
<text x="630.1" y="250.7">1/20W</text>
<text x="632.5" y="248.2">5%</text>
<text x="165.8" y="257.6">1</text>
<text x="543.7" y="255.8">01005</text>
<text x="546.2" y="253.2">MF</text>
<text x="630.9" y="255.8">0201</text>
<text x="632.5" y="253.2">MF</text>
<text x="156.5" y="269">1/32W</text>
<text x="161.5" y="266.4">1%</text>
<text x="156.5" y="274.1">01005</text>
<text x="161.5" y="271.5">MF</text>
<text x="165.8" y="275.3">2</text>
<text x="539.2" y="273.3">1</text>
<text x="554.9" y="273.3">2</text>
<text x="625.5" y="273.3">1</text>
<text x="641.3" y="273.3">2</text>
<text x="543.7" y="281.2">1/32W</text>
<text x="546.2" y="278.6">5%</text>
<text x="630.1" y="281.2">1/20W</text>
<text x="632.5" y="278.6">5%</text>
<text x="543.7" y="286.3">01005</text>
<text x="546.2" y="283.7">MF</text>
<text x="630.9" y="286.3">0201</text>
<text x="632.5" y="283.7">MF</text>
<text x="582.4" y="389.6">1</text>
<text x="573.1" y="401.1">1/32W</text>
<text x="578.1" y="398.5">1%</text>
<text x="573.1" y="406.1">01005</text>
<text x="578.1" y="403.6">MF</text>
<text x="582.4" y="407.4">2</text>
</g>
<g font-size="2.9">
<text x="242.3" y="124.2">ROOM=SOC</text>
<text x="272.7" y="124.2">ROOM=SOC</text>
<text x="420.1" y="124.2">ROOM=SOC</text>
<text x="450.5" y="124.2">ROOM=SOC</text>
<text x="343.2" y="176.3">SYM 3 OF 16</text>
<text x="542" y="258.8">ROOM=SOC</text>
<text x="628.3" y="258.8">ROOM=SOC</text>
<text x="151.3" y="276.6">ROOM=SOC</text>
<text x="542" y="289.3">ROOM=SOC</text>
<text x="628.3" y="289.3">ROOM=SOC</text>
<text x="539.4" y="319.8">ROOM=SOC</text>
<text x="570.4" y="408.7">ROOM=SOC</text>
</g>
<text font-size="2.8" x="532.9" y="314.7">SM</text>
<g font-size="2.5">
<text x="704.5" y="493.8">PAGE TITLE</text>
<text x="807.4" y="505.2">DRAWING NUMBER</text>
<text x="849.3" y="505.2">SIZE</text>
<text x="807.4" y="515.4">REVISION</text>
<text x="807.4" y="525.5">BRANCH</text>
<text x="705.8" y="533.1">PROPRIETARY PROPERTY OF APPLE INC.</text>
<text x="705.8" y="530.6">THE INFORMATION CONTAINED HEREIN IS THE</text>
<text x="705.8" y="535.7">THE POSESSOR AGREES TO THE FOLLOWING:</text>
<text x="706.1" y="539.5">I TO MAINTAIN THIS DOCUMENT IN CONFIDENCE</text>
<text x="807.4" y="535.7">PAGE</text>
<text x="705.3" y="543.3">II NOT TO REPRODUCE OR COPY IT</text>
<text x="807.4" y="545.8">SHEET</text>
<text x="704.5" y="547.1">III NOT TO REVEAL OR PUBLISH IT IN WHOLE OR PART</text>
<text x="705.3" y="550.9">IV ALL RIGHTS RESERVED</text>
</g>
<g font-size="2.3">
<text x="198.4" y="96.3">48</text>
<text x="480" y="96.3">48</text>
<text x="688.3" y="129.3">4</text>
<text x="691.3" y="129.3">7</text>
<text x="694.4" y="129.3">10</text>
<text x="699" y="129.3">39</text>
<text x="703.5" y="129.3">48</text>
<text x="179.5" y="177.5">47</text>
<text x="184.1" y="177.5">26</text>
<text x="739.1" y="177.5">26</text>
<text x="743.7" y="177.5">46</text>
<text x="179.5" y="182.6">47</text>
<text x="184.1" y="182.6">26</text>
<text x="739.1" y="182.6">26</text>
<text x="743.7" y="182.6">46</text>
<text x="179.5" y="197.9">47</text>
<text x="179.5" y="192.8">47</text>
<text x="184.1" y="197.9">26</text>
<text x="184.1" y="192.8">26</text>
<text x="739.1" y="192.8">25</text>
<text x="739.1" y="197.9">25</text>
<text x="179.5" y="208">47</text>
<text x="184.1" y="208">26</text>
<text x="417.5" y="208">NO_TEST=1</text>
<text x="179.5" y="213.1">47</text>
<text x="184.1" y="213.1">26</text>
<text x="417.5" y="213.1">NO_TEST=1</text>
<text x="179.5" y="223.3">47</text>
<text x="184.1" y="223.3">26</text>
<text x="417.5" y="223.3">NO_TEST=1</text>
<text x="179.5" y="228.3">47</text>
<text x="184.1" y="228.3">26</text>
<text x="417.5" y="228.3">NO_TEST=1</text>
<text x="179.5" y="238.5">47</text>
<text x="184.1" y="238.5">26</text>
<text x="179.5" y="243.6">47</text>
<text x="184.1" y="243.6">26</text>
<text x="739.1" y="243.6">26</text>
<text x="743.7" y="243.6">46</text>
<text x="417.5" y="251.2">NO_TEST=1</text>
<text x="211.1" y="269">4</text>
<text x="211.1" y="274.1">4</text>
<text x="739.1" y="274.1">25</text>
<text x="417.5" y="279.1">NO_TEST=1</text>
<text x="211.1" y="284.2">4</text>
<text x="211.1" y="289.3">4</text>
<text x="211.1" y="299.5">4</text>
<text x="515.6" y="299.5">26</text>
<text x="520.1" y="299.5">46</text>
<text x="211.1" y="304.5">4</text>
<text x="517.1" y="304.5">25</text>
<text x="417.5" y="309.6">NO_TEST=1</text>
<text x="211.1" y="314.7">4</text>
<text x="527.4" y="315.5">PP</text>
<text x="211.1" y="319.8">4</text>
<text x="417.5" y="319.8">NO_TEST=1</text>
<text x="211.1" y="340.1">4</text>
<text x="211.1" y="345.2">4</text>
<text x="417.5" y="347.7">NO_TEST=1</text>
<text x="417.5" y="342.6">NO_TEST=1</text>
<text x="179.5" y="355.3">28</text>
<text x="184.1" y="355.3">27</text>
<text x="417.5" y="357.9">NO_TEST=1</text>
<text x="179.5" y="360.4">28</text>
<text x="184.1" y="360.4">27</text>
<text x="515.6" y="360.4">18</text>
<text x="520.1" y="360.4">46</text>
<text x="179.5" y="370.6">28</text>
<text x="184.1" y="370.6">27</text>
<text x="236.5" y="380.7">4</text>
<text x="518.6" y="380.7">25</text>
<text x="523.2" y="380.7">47</text>
<text x="518.6" y="385.8">25</text>
<text x="523.2" y="385.8">47</text>
<text x="417.5" y="398.5">NO_TEST=1</text>
<text x="417.5" y="403.6">NO_TEST=1</text>
<text x="517.1" y="411.2">25</text>
<text x="521.7" y="411.2">47</text>
<text x="517.1" y="416.3">25</text>
<text x="521.7" y="416.3">47</text>
</g>
<text font-size=".6" x="704.5" y="490">SYNC_MASTER=J171/MLB_B</text>
<text font-size=".4" x="852.9" y="490">SYNC_DATE=10/24/2018</text>
</svg>
